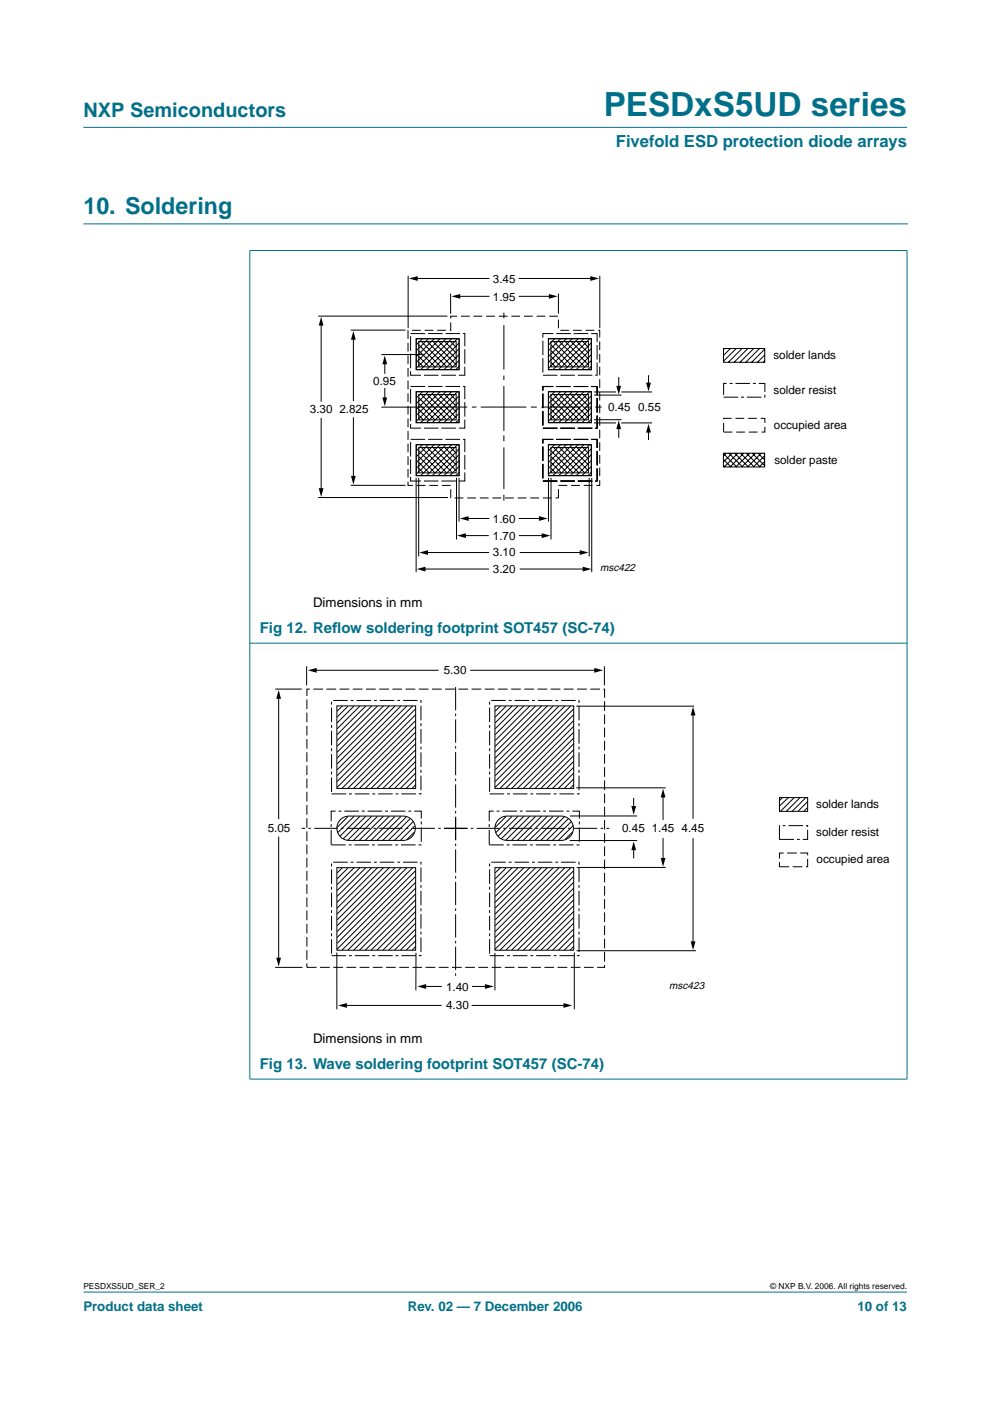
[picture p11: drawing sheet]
<svg xmlns="http://www.w3.org/2000/svg" width="210mm" height="297mm" viewBox="0 0 210 297" stroke-linecap="round" stroke-linejoin="round" font-family="sans-serif">
<g fill="#00708a" stroke="#00708a" stroke-width=".21">
<path d="M17.7 273.9h174.6z"/>
<path d="M17.7 27h174.6z"/>
<path d="M53 53.2v175.6z"/>
<path d="M192.3 53.2v175.6z"/>
<path d="M52.9 53.1h139.5z"/>
<path d="M52.9 136.4h139.5z"/>
<path d="M52.9 228.8h139.5z"/>
</g>
<path d="M17.7 47.5h174.7" fill="none" stroke="#00708a" stroke-width=".21"/>
<g fill="none" stroke="#000" stroke-width=".21">
<path d="M106.8 66.3v1.2M106.8 68.9v9.5M106.8 79.6v1M153.4 73.9h8.7v2.9h-8.7zM153.6 73.9l-.2 .2M154.9 73.9l-1.5 1.5M156.1 73.9l-2.7 2.7M157.3 73.9l-2.9 2.9M158.6 73.9l-2.9 2.9M159.8 73.9l-2.9 2.9M161 73.9l-2.9 2.9M162.1 76.5l-.3 .3"/>
<path d="M162.1 75.3l-1.5 1.5M162.1 74l-2.7 2.8M88.2 94.3h9.1v6.5h-9.1zM88.8 96.8l3.4 3.4M88.8 95.6l4.6 4.6M88.8 98.1l2.1 2.1M88.8 99.3l.9 .9M89.4 94.9l5.2 5.3M89.6 94.3l-1.4 1.3M90.6 94.9l5.3 5.3M90.8 94.3l-2.6 2.6M91.9 94.9l4.8 4.9"/>
<path d="M92 94.3l-3.8 3.8M93.1 94.9l3.6 3.6M93.3 94.3l-5.1 5M94.3 94.9l2.4 2.4M94.5 94.3l-6.3 6.3M95.5 94.9l1.2 1.2M95.7 94.3l-6.5 6.6M97 94.3l-6.6 6.5M97.3 98.9l-1.9 2M97.3 96.4l-4.4 4.4M97.3 95.2l-5.6 5.7M97.3 97.7l-3.2 3.2"/>
<path d="M106.8 81.8v9.6M106.8 92.3v1.3M106.8 94.8v8.9M153.4 96.1h8.7v2.9h-8.7zM153.4 96.2l2.8 2.8M153.4 97.4l1.6 1.6M153.4 98.6l.3 .4M154 96.1l-.6 .6M154.5 96.1l2.9 2.9M155.2 96.1l-1.8 1.8M155.8 96.1l2.9 2.9M156.5 96.1l-3 2.9"/>
<path d="M157 96.1l2.9 2.9M157.7 96.1l-2.9 2.9M158.2 96.1l3 2.9M158.9 96.1l-2.9 2.9M159.5 96.1l2.6 2.6M160.2 96.1l-2.9 2.9M160.7 96.1l1.4 1.4M161.4 96.1l-2.9 2.9M162 96.1l.1 .2M162.1 97.8l-1.1 1.2M162.1 96.6l-2.4 2.4M97.3 100.1l-.7 .7"/>
<path d="M106.8 104.9v1.3"/>
</g>
<path d="M153.4 81.3h8.8v2.9h-8.8z" fill="none" stroke="#000" stroke-width=".21" stroke-dasharray="3.1 .6 .6 .6" stroke-linecap="butt"/>
<path d="M86.5 70h9.1v-3h22.8v3h8.8v32.9h-8.8v2.7h-22.8v-2.7h-9.1zM153.4 88.7h8.8v2.9h-8.8z" fill="none" stroke="#000" stroke-width=".21" stroke-dasharray="1.9 .8" stroke-linecap="butt"/>
<path d="M87.1 70.7h11.5v8.9h-11.5zM115.1 70.7h11.5v8.9h-11.5zM87.1 81.9h11.5v8.9h-11.5zM87.1 93.2h11.5v8.8h-11.5zM115.1 82h11.5v8.8h-11.5zM115.1 93.2h11.5v8.8h-11.5zM115.1 81.9h11.5v8.9h-11.5z" fill="none" stroke="#000" stroke-width=".21" stroke-dasharray="3.1 .6" stroke-linecap="butt"/>
<path d="M88.8 94.9h7.9v5.4h-7.9z" fill="#fff" stroke="#000" stroke-width=".21"/>
<g fill="none" stroke="#000" stroke-width=".21">
<path d="M88.2 83h9.1v6.6h-9.1zM88.2 83.1h9.1v6.5h-9.1zM88.8 95.5l4.7 4.8 3.3-3.3M88.8 99.3l1 1M88.8 85.6l3.4 3.4M88.8 84.3l4.6 4.7M88.8 86.8l2.1 2.2M88.8 88.1l.9 .9M88.8 96.8l3.4 3.5M89 94.9l-.2 .2M89.4 83.7l5.2 5.2M89.4 94.9l5.3 5.4"/>
<path d="M89.6 83.1l-1.4 1.3M90.2 83.7l-1.4 1.4M90.3 94.9l-1.5 1.4M90.6 94.9l5.3 5.3M90.6 83.7l5.3 5.3M90.8 83.1l-2.6 2.5M91.5 94.9l-2.7 2.7M91.8 94.9l4.9 4.9M91.9 83.7l4.8 4.8M92 83.1l-3.8 3.8M92.7 83.7l-3.9 3.9M92.7 94.9l-4 4"/>
<path d="M93.1 83.7l3.6 3.6M93.1 94.9l3.6 3.6M93.3 83.1l-5.1 5M94 94.9l-5.2 5.2M94.3 83.7l2.4 2.4M94.3 94.9l2.4 2.4M94.5 83.1l-6.3 6.2M95.1 83.7l-5.3 5.3M95.2 94.9l-5.4 5.4M95.5 83.7l1.2 1.1M95.6 94.9l1.1 1.2M95.7 83.1l-6.5 6.5"/>
<path d="M96.4 94.9l-5.4 5.4-2.2-2.3M96.7 95.8l-4.4 4.5M96.7 99.5l-.7 .7M96.7 84.6l-4.4 4.4M96.8 98.3l-2 2M96.8 86.9l-2 2.1M97 83.1l-6.6 6.5M97.3 87.7l-1.9 1.9M97.3 85.2l-4.4 4.4M97.3 88.9l-.7 .7M97.3 84l-5.6 5.6M97.3 86.4l-3.2 3.2"/>
</g>
<path d="M88.8 83.6h7.9v5.4h-7.9z" fill="#fff" stroke="#000" stroke-width=".21"/>
<g fill="none" stroke="#000" stroke-width=".21">
<path d="M88.2 71.8h9.1v6.6h-9.1zM88.8 74.3l3.4 3.4M88.8 73.1l4.6 4.6M88.8 75.6l2.1 2.1M88.8 76.8l.9 .9M89.4 72.4l5.2 5.3M89.6 71.8l-1.4 1.3M90.2 72.4l-1.4 1.4M90.6 72.5l5.3 5.2M90.8 71.8l-2.6 2.6M91.9 72.5l4.8 4.8M92 71.8l-3.8 3.8"/>
<path d="M92.7 72.5l-3.9 3.8M93.1 72.4l3.6 3.7M93.3 71.8l-5.1 5.1M94.3 72.4l2.4 2.4M94.5 71.8l-6.3 6.3M95.1 72.4l-5.3 5.3M95.5 72.4l1.2 1.2M95.7 71.8l-6.5 6.6M96.7 73.4l-4.4 4.4M96.8 75.7l-2 2M97 71.8l-6.6 6.6M97.3 76.5l-1.9 1.9"/>
<path d="M97.3 74l-4.4 4.4M97.3 77.7l-.7 .7M97.3 72.7l-5.6 5.7M97.3 75.2l-3.2 3.2M88.8 84.3l4.7 4.7 3.3-3.2M88.8 88l1 1M88.8 85.6l3.4 3.4M89 83.6l-.2 .3M89.4 83.7l5.3 5.3M90.3 83.6l-1.5 1.5M90.6 83.7l5.3 5.3M91.5 83.6l-2.7 2.8"/>
<path d="M91.8 83.7l4.9 4.9M92.7 83.6l-4 4M93.1 83.7l3.6 3.6M94 83.6l-5.2 5.2M94.3 83.7l2.4 2.4M95.2 83.6l-5.4 5.4M95.6 83.7l1.1 1.1M96.4 83.6l-5.4 5.4-2.2-2.2M96.7 84.6l-4.4 4.4M96.7 88.3l-.7 .7M96.8 87l-2 2"/>
</g>
<path d="M88.8 72.4h7.9v5.4h-7.9z" fill="#fff" stroke="#000" stroke-width=".21"/>
<g fill="none" stroke="#000" stroke-width=".21">
<path d="M88.8 73.1l4.7 4.7 3.3-3.3M88.8 76.8l1 1M88.8 74.4l3.4 3.4M89 72.4l-.2 .2M89.4 72.5l5.3 5.3M90.3 72.4l-1.5 1.5M90.6 72.4l5.3 5.4M91.5 72.4l-2.7 2.7M91.8 72.4l4.9 4.9M92.7 72.4l-4 4M93.1 72.5l3.6 3.6M94 72.4l-5.2 5.2"/>
<path d="M94.3 72.5l2.4 2.3M95.2 72.4l-5.4 5.4M95.6 72.5l1.1 1.1M96.4 72.4l-5.4 5.4-2.2-2.2M96.7 73.4l-4.4 4.4M96.7 77l-.7 .7M96.8 75.8l-2 2M116.3 94.3h9.1v6.5h-9.1zM116.8 96.8l3.4 3.4M116.8 95.6l4.6 4.6M116.8 98.1l2.2 2.1M116.8 99.3l.9 .9"/>
<path d="M117.4 94.9l5.3 5.3M117.6 94.3l-1.3 1.3M118.7 94.9l5.2 5.3M118.8 94.3l-2.5 2.6M119.9 94.9l4.8 4.9M120.1 94.3l-3.8 3.8M121.1 94.9l3.6 3.6M121.3 94.3l-5 5M122.4 94.9l2.3 2.4M122.5 94.3l-6.2 6.3M123.6 94.9l1.1 1.2M123.8 94.3l-6.6 6.6"/>
<path d="M125 94.3l-6.5 6.5M125.3 98.9l-1.9 2M125.3 96.4l-4.4 4.4M125.3 95.2l-5.6 5.7M125.4 97.7l-3.2 3.2M125.3 100.1l-.7 .7"/>
</g>
<path d="M116.8 94.9h8v5.4h-8z" fill="#fff" stroke="#000" stroke-width=".21"/>
<g fill="none" stroke="#000" stroke-width=".21">
<path d="M116.3 83h9.1v6.6h-9.1zM116.3 83.1h9.1v6.5h-9.1zM116.8 95.5l4.7 4.8M116.8 99.3l1 1M116.8 85.6l3.4 3.4M116.8 84.3l4.6 4.7M116.8 86.8l2.2 2.2M116.8 88.1l.9 .9M117.1 94.9l-.3 .2M117.4 83.7l5.3 5.2M117.4 94.9l5.3 5.4M117.6 83.1l-1.3 1.3"/>
<path d="M118.2 83.7l-1.4 1.4M118.3 94.9l-1.5 1.4M118.6 94.9l5.4 5.3M118.7 83.7l5.2 5.3M118.8 83.1l-2.5 2.5M119.5 94.9l-2.7 2.7M119.8 94.9l5 4.9M119.9 83.7l4.8 4.8M120.1 83.1l-3.8 3.8M120.7 83.7l-3.9 3.9M120.8 94.9l-4.1 4M121.1 83.7l3.6 3.6"/>
<path d="M121.1 94.9l3.6 3.6M121.3 83.1l-5 5M122 94.9l-5.2 5.2M122.4 83.7l2.3 2.4M122.4 94.9l2.3 2.4M122.5 83.1l-6.2 6.2M123.2 83.7l-5.3 5.3M123.2 94.9l-5.4 5.4M123.6 83.7l1.1 1.1M123.6 94.9l1.1 1.2M123.8 83.1l-6.6 6.5M124.5 94.9l-5.5 5.4-2.2-2.3"/>
<path d="M124.7 95.8l-4.4 4.5-3.4-3.5M124.7 99.5l-.6 .7M124.7 84.6l-4.4 4.4M124.8 97l-3.3 3.3M124.8 98.3l-2 2M124.9 86.9l-2.1 2.1M125 83.1l-6.5 6.5M125.3 87.7l-1.9 1.9M125.3 85.2l-4.4 4.4M125.3 88.9l-.7 .7M125.3 84l-5.6 5.6M125.4 86.4l-3.2 3.2"/>
</g>
<path d="M116.8 83.6h8v5.4h-8z" fill="#fff" stroke="#000" stroke-width=".21"/>
<g fill="none" stroke="#000" stroke-width=".21">
<path d="M116.3 71.8h9.1v6.6h-9.1zM116.8 74.3l3.4 3.4M116.8 73.1l4.6 4.6M116.8 75.6l2.2 2.1M116.8 76.8l.9 .9M117.4 72.4l5.3 5.3M117.6 71.8l-1.3 1.3M118.2 72.4l-1.4 1.4M118.7 72.5l5.2 5.2M118.8 71.8l-2.5 2.6M119.9 72.5l4.8 4.8M120.1 71.8l-3.8 3.8"/>
<path d="M120.7 72.5l-3.9 3.8M121.1 72.4l3.6 3.7M121.3 71.8l-5 5.1M122.4 72.4l2.3 2.4M122.5 71.8l-6.2 6.3M123.2 72.4l-5.3 5.3M123.6 72.4l1.1 1.2M123.8 71.8l-6.6 6.6M124.7 73.4l-4.4 4.4M124.9 75.7l-2.1 2M125 71.8l-6.5 6.6M125.3 76.5l-1.9 1.9"/>
<path d="M125.3 74l-4.4 4.4M125.3 77.7l-.7 .7M125.3 72.7l-5.6 5.7M125.4 75.2l-3.2 3.2M116.8 84.3l4.7 4.7M116.8 88l1 1M117.1 83.6l-.3 .3M117.4 83.7l5.3 5.3M118.3 83.6l-1.5 1.5M118.6 83.7l5.4 5.3M119.5 83.6l-2.7 2.8M119.8 83.7l5 4.9"/>
<path d="M120.8 83.6l-4.1 4M121.1 83.7l3.6 3.6M122 83.6l-5.2 5.2M122.4 83.7l2.3 2.4M123.2 83.6l-5.4 5.4M123.6 83.7l1.1 1.1M124.5 83.6l-5.5 5.4-2.2-2.2M124.7 84.6l-4.4 4.4-3.4-3.4M124.7 88.3l-.6 .7M124.8 85.8l-3.3 3.2M124.8 87l-2 2"/>
</g>
<path d="M116.8 72.4h8v5.4h-8z" fill="#fff" stroke="#000" stroke-width=".21"/>
<g fill="none" stroke="#000" stroke-width=".21">
<path d="M86.5 58.5v11.1M87.9 59h15.9M110 59h15.8M127.2 58.5v11.1M67.5 67h27.4M68.1 68.3v16.9M74.4 70h11.6M74.9 71.3v13.7M80.9 75.2h8.9M81.6 76.5v2.8M95.5 62.2v4.3M96.9 62.8h6.9"/>
<path d="M110 62.8h7.1M116.8 73.1l4.7 4.7M116.8 76.8l1 1M117.1 72.4l-.3 .2M117.4 72.5l5.3 5.3 2.1-2M118.3 72.4l-1.5 1.5M118.4 62.2v4.3M118.6 72.4l5.4 5.4M119.5 72.4l-2.7 2.7M119.8 72.4l5 4.9M120.8 72.4l-4.1 4M121.1 72.5l3.6 3.6"/>
<path d="M122 72.4l-5.2 5.2M122.4 72.5l2.3 2.3M123.2 72.4l-5.4 5.4M123.6 72.5l1.1 1.1M124.5 72.4l-5.5 5.4-2.2-2.2M124.7 73.4l-4.4 4.4-3.4-3.4M124.7 77l-.6 .7M124.8 74.5l-3.3 3.3M131.2 79.9v2.6M137.5 79.5v2.3M68.1 88.6v15.6M74.9 88.5v13.1"/>
<path d="M80.9 86.3h9M81.6 82.2v2.8M90.4 86.3h8.7M100 86.3h1M101.9 86.3h9.7M112.6 86.3h1.2M114.8 86.3h8.2M124 86.3h1.2M125.9 83.1h4.7M125.9 89.7h4.7M125.9 89h5.9M125.9 83.8h5.9"/>
<path d="M126.2 86.3h1.3M131.2 90.3v2.5M131.7 89.7h6.6M131.7 83.1h6.6M137.5 91v2.3M67.5 105.5h27.5M74.4 102.9h11.6M88.2 101.3v20M88.8 101.3v16.7M90.1 117.1h13.6M96.8 101.3v13.1M97.3 101.3v9.3"/>
<path d="M98.1 113.6h5.5M98.7 109.9h5.1M110 109.9h5M110 113.6h5.5M110.2 117.1h13.4M116.3 101.3v9.3M116.8 101.3v13.1M124.9 101.3v16.7M125.5 101.3v20M89.5 120.6h14.2M110.2 120.6h14M58.4 146.1h5.6"/>
<path d="M59.1 147.5v26.2M65 141.3v4M66.3 142.1h26.7M71.4 149.7h16.7v17.5h-16.7zM72.6 149.7l-1.1 1.1M73.8 149.7l-2.3 2.3M75.1 149.7l-3.6 3.6M76.3 149.7l-4.8 4.8M77.5 149.7l-6 6.1M78.8 149.7l-7.3 7.3M80 149.7l-8.5 8.5M81.3 149.7l-9.8 9.8"/>
<path d="M82.6 149.7l-11.1 11M83.7 149.7l-12.2 12.3M85 149.7l-13.5 13.5M86.3 149.7l-14.8 14.8M87.5 149.7l-16 16M88.1 151.5l-15.6 15.7M88.1 152.8l-14.4 14.4M88.1 154l-13.1 13.2M88.1 150.3l-16.6 16.6M88.1 155.2l-11.9 12M88.2 158.9l-8.3 8.3M88.2 157.7l-9.5 9.5"/>
<path d="M88.2 156.4l-10.8 10.8M99.7 142.1h27.1M104.9 149.7h16.7v17.5h-16.7zM106.1 149.7l-1.1 1.1M107.3 149.7l-2.3 2.3M108.6 149.7l-3.6 3.6M109.8 149.7l-4.8 4.8M111.1 149.7l-6.1 6.1M112.3 149.7l-7.3 7.3M113.5 149.7l-8.5 8.5M114.8 149.7l-9.8 9.8M116.1 149.7l-11.1 11"/>
<path d="M117.3 149.7l-12.3 12.3M118.5 149.7l-13.5 13.5M119.8 149.7l-14.8 14.8M121 149.7l-16 16M121.6 151.5l-15.6 15.7M121.6 152.8l-14.4 14.4M121.6 154l-13.1 13.2M121.6 150.3l-16.6 16.6M121.6 155.2l-11.9 12M121.7 158.9l-8.3 8.3M121.7 157.7l-9.5 9.5M121.7 156.4l-10.7 10.8"/>
<path d="M122.2 149.7h25M128.1 141.3l.1 4M146.9 151v22.6M59.1 177.4v26.3M72.4 173.6l1-.5 .6-.1h11.5a2.58 2.58 0 0 1 2.6 2.6 2.58 2.58 0 0 1-2.6 2.6h-11.5a2.58 2.58 0 0 1-2.4-1.7 2.58 2.58 0 0 1 .8-2.9zM73.8 173.1l-2.3 2.3M75.1 173.1l-3.5 3.4M76.3 173.1l-4.2 4.2M77.5 173.1l-4.7 4.7M78.8 173.1l-5.1 5M80 173.1l-5 5M81.3 173l-5.1 5.2"/>
<path d="M82.6 173l-5.2 5.2M83.7 173.1l-5 5.1M85 173.1l-5.1 5.1M86.1 173.2l-4.9 5M87 173.6l-4.6 4.5M87.6 174.2l-4 4M87.8 176.5l-1.6 1.5M87.9 175.2l-3 2.9M88.1 160.2l-6.9 6.9M88.1 161.5l-5.7 5.6M88.1 162.7l-4.4 4.4M88.2 166.3l-.8 .8"/>
<path d="M88.2 165.1l-2.1 2M88.2 163.9l-3.3 3.2M105.5 174a2.57 2.57 0 0 1 2-1h11.5a2.58 2.58 0 0 1 2.6 2.6 2.58 2.58 0 0 1-2.6 2.6h-11.5a2.58 2.58 0 0 1-2.3-1.5 2.58 2.58 0 0 1 .3-2.7zM107.3 173.1l-2.3 2.3M108.6 173.1l-3.5 3.4M109.8 173.1l-4.2 4.2M111.1 173.1l-4.8 4.7M112.3 173.1l-5.1 5M113.5 173.1l-5 5M114.8 173l-5.1 5.2M116.1 173l-5.2 5.2M117.3 173.1l-5.1 5.1"/>
<path d="M118.5 173.1l-5.1 5.1M119.7 173.1l-5 5.1M120.6 173.5l-4.7 4.7M120.8 178.2h14.3M120.8 173h14.3M121.1 174.2l-4 4M121.5 176.3l-1.7 1.7M121.5 175l-3.1 3.2M121.6 160.2l-6.9 6.9M121.6 161.5l-5.7 5.6M121.6 162.7l-4.4 4.4M121.7 166.3l-.8 .8"/>
<path d="M121.7 165.1l-2 2M121.7 163.9l-3.3 3.2M122.2 167h18.9M134.4 169.2v2.4M134.4 179.6v2.4M140.6 168.4v5.4M140.6 177.7v4.9M146.9 177.7v22.6M165.3 169.1h5.9v2.9h-5.9zM165.9 169.1l-.6 .6M167.2 169.1l-1.9 1.8M168.4 169.1l-2.9 2.9"/>
<path d="M169.6 169.1l-2.9 2.9M170.9 169.1l-3 2.9M171.2 171.2l-.8 .8M171.2 170l-2 2M71.4 184h16.7v17.5h-16.7zM72.6 184l-1.1 1.1M73.8 184l-2.3 2.3M75.1 184l-3.6 3.6M76.3 184l-4.8 4.8M77.5 184l-6 6.1M78.8 184l-7.3 7.3M80 184l-8.5 8.5"/>
<path d="M81.3 184l-9.8 9.8M82.6 184l-11.1 11M83.7 184l-12.2 12.3M85 184l-13.5 13.5M86.3 184l-14.8 14.8M87.5 184l-16 16M88.1 185.8l-15.6 15.7M88.1 187.1l-14.4 14.4M88.1 194.5l-6.9 6.9M88.1 188.3l-13.1 13.2M88.1 195.8l-5.7 5.6M88.1 184.6l-16.6 16.6"/>
<path d="M88.1 189.5l-11.9 12M88.1 197l-4.4 4.4M88.2 193.2l-8.3 8.3M88.2 192l-9.5 9.5M88.2 190.7l-10.8 10.8M88.2 199.4l-2.1 2M88.2 198.2l-3.3 3.2M104.9 184h16.7v17.5h-16.7zM106.1 184l-1.1 1.1M107.3 184l-2.3 2.3M108.6 184l-3.6 3.6M109.8 184l-4.8 4.8"/>
<path d="M111.1 184l-6.1 6.1M112.3 184l-7.3 7.3M113.5 184l-8.5 8.5M114.8 184l-9.8 9.8M116.1 184l-11.1 11M117.3 184l-12.3 12.3M118.5 184l-13.5 13.5M119.8 184l-14.8 14.8M121 184l-16 16M121.6 185.8l-15.6 15.7M121.6 187.1l-14.4 14.4M121.6 194.5l-6.9 6.9"/>
<path d="M121.6 188.3l-13.1 13.2M121.6 195.8l-5.7 5.6M121.6 184.6l-16.6 16.6M121.6 189.5l-11.9 12M121.6 197l-4.4 4.4M121.7 193.2l-8.3 8.3M121.7 192l-9.5 9.5M121.7 190.7l-10.7 10.8M121.7 199.4l-2 2M121.7 198.2l-3.3 3.2M122.3 183.9h18.8M58.4 205.1h5.7"/>
<path d="M71.4 202v12M72.7 213.2h20.9M88.2 200.6l-.8 .8M88.2 202v8M89.5 209.1h4.2M100 213.2h20.4M100.1 209.1h3.5M104.9 202v8M121.7 200.6l-.8 .8M121.8 202v12M122.2 201.6h25.4"/>
</g>
<g fill="#000">
<path d="M86.7 59l1.9-.5v1.1zM125.2 58.5l1.8 .5-1.8 .6zM68.1 67.2l.5 1.8h-1zM74.9 70.2l.5 1.8h-1zM81.6 75.4l.5 1.8h-1zM95.7 62.8l1.9-.5v1zM116.4 62.3l1.8 .5-1.8 .5zM81.1 84.3h1l-.5 1.8zM131.2 89.1l.5 1.9h-1zM130.7 81.8h1l-.5 1.9zM137.5 89.9l.5 1.8h-1zM137 81.1h1l-.5 1.9z"/>
<path d="M67.6 103.5h1l-.5 1.9zM74.4 100.9h1l-.5 1.9zM88.9 117.1l1.8-.4v1zM96.9 113.6l1.9-.5v1zM97.5 109.9l1.9-.5v1zM114.3 109.4l1.8 .5-1.8 .5zM114.8 113.1l1.9 .5-1.9 .5zM122.9 116.7l1.9 .4-1.9 .6zM88.4 120.6l1.8-.4v1zM123.5 120.2l1.9 .4-1.9 .6zM59.1 146.3l.5 1.9h-1zM65.3 142.1l1.8-.5v1z"/>
<path d="M126 141.6l1.9 .5-1.9 .5zM146.9 149.8l.6 1.9h-1.1zM133.9 170.9h1l-.5 1.9zM140.6 167.2l.5 1.9h-1zM134.4 178.4l.5 1.9h-1zM140.1 181.9h1l-.5 1.9zM146.4 199.6h1.1l-.6 1.9zM58.6 203.1h1l-.5 1.8zM71.7 213.2l1.9-.5v1zM88.5 209.1l1.9-.5v1.1zM102.8 208.6l1.9 .5-1.9 .6zM119.5 212.7l1.8 .5-1.8 .5z"/>
</g>
<path d="M70.3 148.5h19v19.8h-19zM103.8 148.5h19v19.8h-19zM70.2 172h19.1v7.1h-19.1zM103.7 172h19.1v7.1h-19.1zM165.3 175.1h5.9v2.9h-5.9zM70.3 182.8h19v19.8h-19zM103.8 182.8h19v19.8h-19z" fill="none" stroke="#000" stroke-width=".21" stroke-dasharray="3.1 .6 .6 .6" stroke-linecap="butt"/>
<path d="M65.1 146.1h63.1v59h-63.1zM165.3 180.9h5.9v2.9h-5.9z" fill="none" stroke="#000" stroke-width=".21" stroke-dasharray="2.1 .7" stroke-linecap="butt"/>
<path d="M94.2 175.6h35M96.6 173.2v33.7M96.6 178.1v-32.7M99.1 175.6h-35.1" fill="none" stroke="#000" stroke-width=".21" stroke-dasharray="4.9 .7 .5 .7" stroke-linecap="butt"/>
<text font-size="7.1" fill="#00708a" x="128" y="24.7">PESDxS5UD series</text>
<text font-size="4.9" fill="#00708a" x="17.7" y="45.5">10. Soldering</text>
<text font-size="4.2" fill="#00708a" x="17.7" y="24.9">NXP Semiconductors</text>
<text font-size="3.5" fill="#00708a" x="130.6" y="31.1">Fivefold ESD protection diode arrays</text>
<g font-size="3.2" fill="#00708a">
<text x="55.1" y="134.2">Fig 12. Ref</text>
<text x="70.4" y="134.2">low soldering footprint SOT457 (SC-74)</text>
<text x="55.1" y="226.7">Fig 13. Wave soldering footprint SOT457 (SC-74)</text>
</g>
<g font-size="2.8">
<text x="66.4" y="128.7">Dimensions in mm</text>
<text x="66.4" y="221.2">Dimensions in mm</text>
</g>
<g font-size="2.8" fill="#00708a">
<text x="17.7" y="278">Product data sheet</text>
<text x="86.5" y="278">Rev. 02 — 7 December 2006</text>
<text x="181.8" y="278">10 of 13</text>
</g>
<g font-size="2.5">
<text x="104.5" y="59.9">3.45</text>
<text x="104.5" y="63.7">1.95</text>
<text x="164" y="76.2">solder lands</text>
<text x="79.1" y="81.5">0.95</text>
<text x="164" y="83.5">solder resist</text>
<text x="65.7" y="87.6">3.30</text>
<text x="72" y="87.6">2.825</text>
<text x="128.9" y="87.1">0.45 0.55</text>
<text x="164.1" y="90.9">occupied area</text>
<text x="164.2" y="98.3">solder paste</text>
<text x="104.5" y="110.8">1.60</text>
<text x="104.5" y="114.4">1.70</text>
<text x="104.5" y="118">3.10</text>
<text x="104.5" y="121.4">3.20</text>
<text x="94.1" y="143">5.30</text>
<text x="173.1" y="171.3">solder lands</text>
<text x="56.8" y="176.4">5.05</text>
<text x="131.9" y="176.4">0.45</text>
<text x="138.2" y="176.4">1.45 4.45</text>
<text x="173.1" y="177.2">solder resist</text>
<text x="173.1" y="183">occupied area</text>
<text x="94.6" y="210.1">1.40</text>
<text x="94.6" y="214">4.30</text>
</g>
<g font-size="2.2">
<text x="127.3" y="121.1">msc422</text>
<text x="141.9" y="209.8">msc423</text>
</g>
<g font-size="1.8">
<text x="17.7" y="273.4">PESDXS5UD_SER_2</text>
<text x="163.3" y="273.4">© NXP B.V. 2006. All rights reserved.</text>
</g>
</svg>
